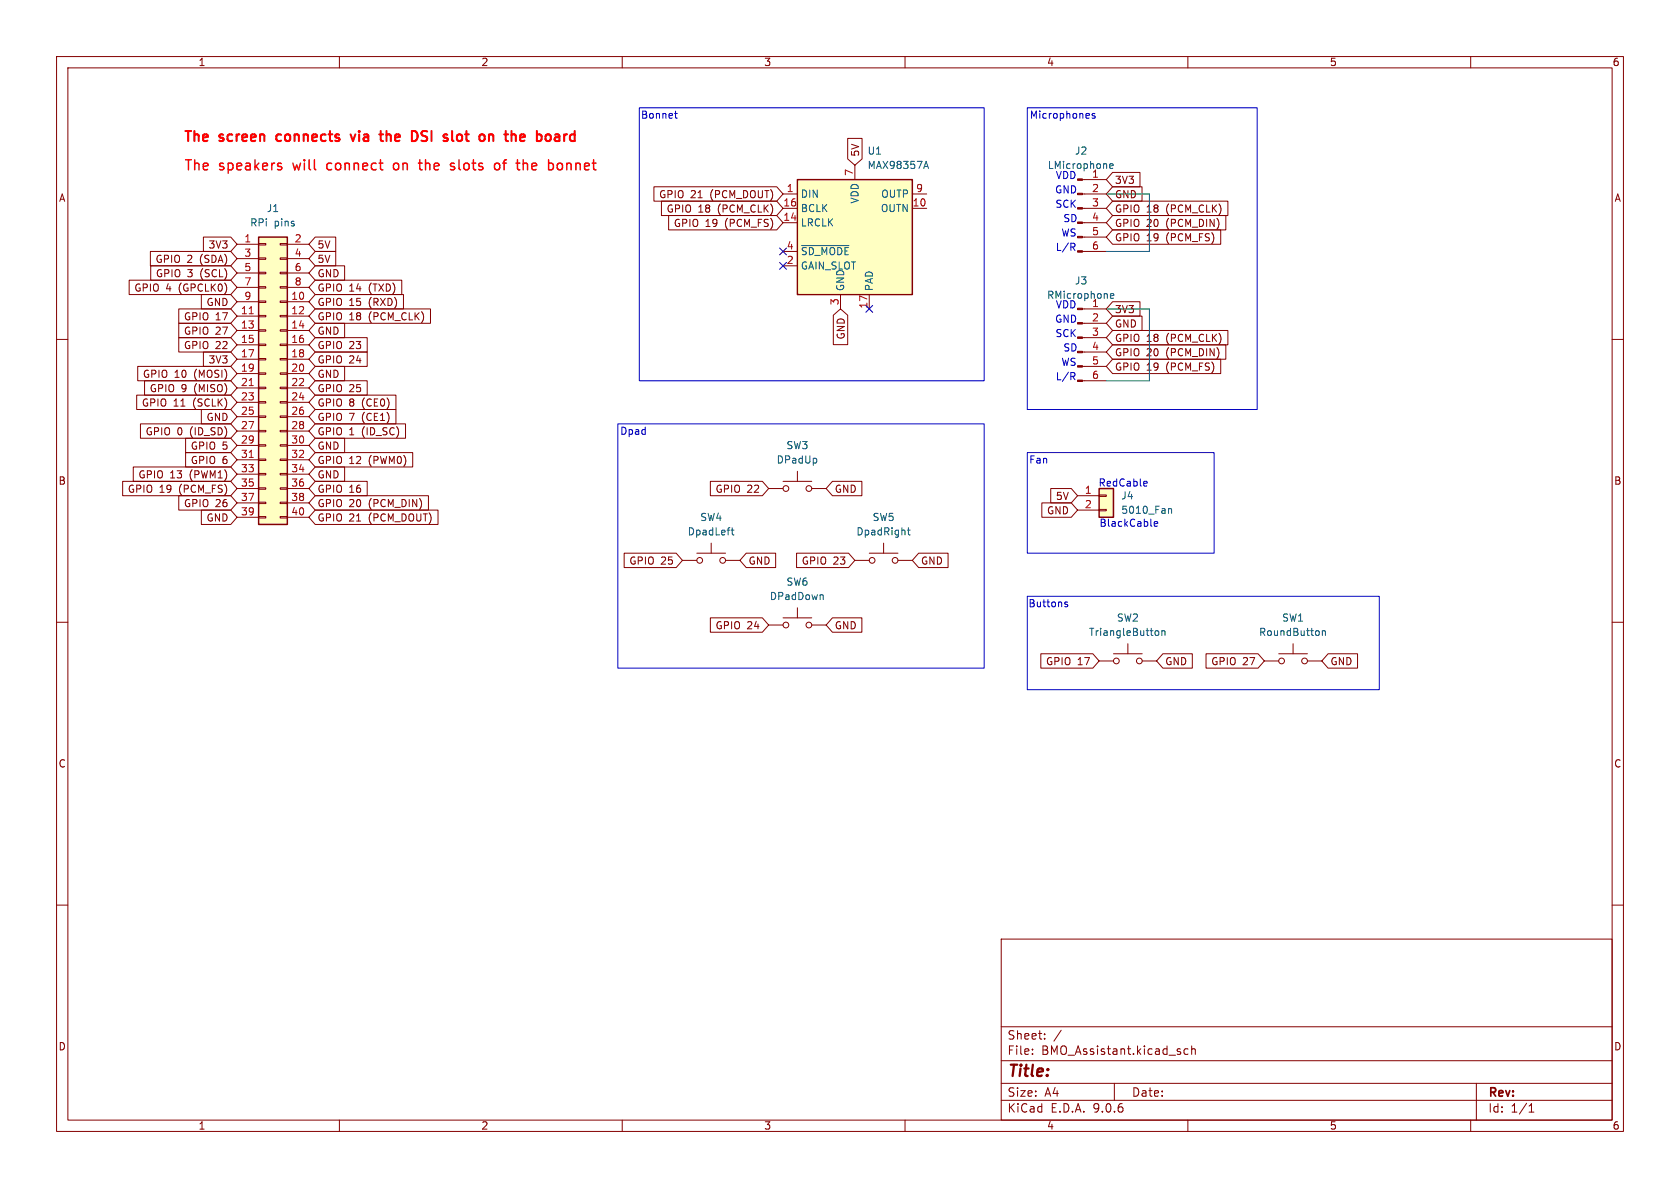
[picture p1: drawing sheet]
<svg xmlns="http://www.w3.org/2000/svg" width="297mm" height="210mm" viewBox="0 0 297 210" stroke-linecap="round" stroke-linejoin="round" font-family="sans-serif">
<g fill="none" stroke="#840000" stroke-width=".18">
<path d="M10 10h277v190h-277zM12 12h273v186h-273zM60 10v2M110 10v2M160 10v2M210 10v2M260 10v2M10 60h2M285 60h2M135.9 86.4h2.5M138.4 85.1h5.1M141 83.3v1.8"/>
<path d="M143.5 86.4h2.5M151.1 99.1h2.6M153.7 97.8h5M156.2 96v1.8M158.7 99.1h2.6M10 110h2M285 110h2M10 160h2M177 166h108v32h-108zM285 160h2M60 198v2M110 198v2"/>
<path d="M160 198v2M177 194.5h108M177 191.5h108M177 187.5h108M177 181.5h108M182.5 186.3v.1M182.5 185.5v.1M184.7 183.6v.1M184.7 182.8v.1M187.6 182.1l-1.3 2M197 191.5v3M210 198v2"/>
<path d="M210 185.5l-.4-.1-.3 .3v.4l.2 .2h.5M210.7 185.5l.2-.1 .3 .1 .1 .9M210.7 184.9v1.5M260 198v2M261 191.5v6.5M270.3 196.6h.9M270.3 195.5l.4-.4v1.5"/>
<circle cx="138.9" cy="86.4" r=".51"/>
<circle cx="143" cy="86.4" r=".51"/>
<circle cx="154.2" cy="99.1" r=".51"/>
<circle cx="158.2" cy="99.1" r=".51"/>
</g>
<path d="M160.4 93.7h.5M160.6 93.3v1.1l.3 .2" fill="none" stroke="#006464" stroke-width=".18"/>
<path d="M141 31.8h20.3v20.3h-20.3z" fill="#ffffc2"/>
<path d="M141 31.8h20.3v20.3h-20.3z" fill="none" stroke="#840000" stroke-width=".25"/>
<g fill="none" stroke="#840000" stroke-width=".18">
<path d="M138.4 34.3h2.6M138.4 36.8h2.6M138.4 39.4h2.6M151.1 29.2v2.6M161.3 34.3h2.5M161.3 36.8h2.5M138.4 44.5h2.6M138.4 47h2.6M148.6 52.1v2.5M153.7 52.1v2.5M135.9 110.5h2.5M138.4 109.2h5.1"/>
<path d="M141 107.4v1.8M143.5 110.5h2.5M194.3 116.8h2.5M196.8 115.6h5.1M199.4 113.8v1.8M201.9 116.8h2.6M223.5 116.8h2.6M226.1 115.6h5M228.6 113.8v1.8M231.1 116.8h2.6"/>
<circle cx="138.9" cy="110.5" r=".51"/>
<circle cx="143" cy="110.5" r=".51"/>
<circle cx="197.4" cy="116.8" r=".51"/>
<circle cx="201.4" cy="116.8" r=".51"/>
<circle cx="226.6" cy="116.8" r=".51"/>
<circle cx="230.6" cy="116.8" r=".51"/>
</g>
<path d="M163.4 29.4h.6M163.7 28.5l.4 1.3M141.7 43.4h8.4M145.4 105.1l.1 .2v.7M204.3 111.6l.3-.1 .3 .2-.2 .6h-.4M205.4 111.6l.2-.1 .3 .1 .1 .7M205.4 111.5v.8M233.8 111.6l.2-.1 .3 .1v.7M233.8 111.5v.8" fill="none" stroke="#006464" stroke-width=".18"/>
<path d="M45.7 41.9h5.1v50.8h-5.1z" fill="#ffffc2"/>
<path d="M45.7 41.9h5.1v50.8h-5.1z" fill="none" stroke="#840000" stroke-width=".25"/>
<g fill="none" stroke="#840000" stroke-width=".18">
<path d="M191.4 31.8h4.2M191.4 34.3h4.2M191.4 36.8h4.2M191.4 39.4h4.2M41.9 43.2h3.8M41.9 45.7h3.8M41.9 48.3h3.8M41.9 50.8h3.8M41.9 53.3h3.8M41.9 55.9h3.8M41.9 58.4h3.8M45.7 43.1h1.3v.2h-1.3z"/>
<path d="M45.7 45.6h1.3v.2h-1.3zM45.7 48.1h1.3v.3h-1.3zM45.7 50.7h1.3v.2h-1.3zM45.7 53.2h1.3v.3h-1.3zM45.7 55.8h1.3v.2h-1.3zM45.7 58.3h1.3v.2h-1.3zM49.5 43.1h1.3v.2h-1.3zM49.5 45.6h1.3v.2h-1.3zM49.5 48.1h1.3v.3h-1.3zM49.5 50.7h1.3v.2h-1.3zM49.5 53.2h1.3v.3h-1.3zM49.5 55.8h1.3v.2h-1.3z"/>
<path d="M49.5 58.3h1.3v.2h-1.3zM50.8 43.2h3.8M50.8 45.7h3.8M50.8 48.3h3.8M50.8 50.8h3.8M50.8 53.3h3.8M50.8 55.9h3.8M50.8 58.4h3.8M191.4 54.6h4.2M191.4 57.2h4.2M191.4 59.7h4.2M191.4 41.9h4.2"/>
<path d="M191.4 44.5h4.2M41.9 61h3.8M41.9 63.5h3.8M41.9 66h3.8M41.9 68.6h3.8M41.9 71.1h3.8M41.9 73.7h3.8M41.9 76.2h3.8M41.9 78.7h3.8M45.7 60.8h1.3v.3h-1.3zM45.7 63.4h1.3v.2h-1.3zM45.7 65.9h1.3v.3h-1.3z"/>
<path d="M45.7 68.5h1.3v.2h-1.3zM45.7 71h1.3v.2h-1.3zM45.7 73.5h1.3v.3h-1.3zM45.7 76.1h1.3v.2h-1.3zM45.7 78.6h1.3v.3h-1.3zM49.5 60.8h1.3v.3h-1.3zM49.5 63.4h1.3v.2h-1.3zM49.5 65.9h1.3v.3h-1.3zM49.5 68.5h1.3v.2h-1.3zM49.5 71h1.3v.2h-1.3zM49.5 73.5h1.3v.3h-1.3zM49.5 76.1h1.3v.2h-1.3z"/>
<path d="M49.5 78.6h1.3v.3h-1.3zM50.8 61h3.8M50.8 63.5h3.8M50.8 66h3.8M50.8 68.6h3.8M50.8 71.1h3.8M50.8 73.7h3.8M50.8 76.2h3.8M50.8 78.7h3.8M191.4 62.2h4.2M191.4 64.8h4.2M191.4 67.3h4.2"/>
<path d="M41.9 81.3h3.8M41.9 83.8h3.8M41.9 86.4h3.8M41.9 88.9h3.8M41.9 91.4h3.8M45.7 81.2h1.3v.2h-1.3zM45.7 83.7h1.3v.2h-1.3zM45.7 86.2h1.3v.3h-1.3zM45.7 88.8h1.3v.2h-1.3zM45.7 91.3h1.3v.3h-1.3zM49.5 81.2h1.3v.2h-1.3zM49.5 83.7h1.3v.2h-1.3z"/>
<path d="M49.5 86.2h1.3v.3h-1.3zM49.5 88.8h1.3v.2h-1.3zM49.5 91.3h1.3v.3h-1.3zM50.8 81.3h3.8M50.8 83.8h3.8M50.8 86.4h3.8M50.8 88.9h3.8M50.8 91.4h3.8M120.6 99.1h2.6M123.2 97.8h5.1M125.7 96v1.8M128.3 99.1h2.5"/>
<circle cx="123.7" cy="99.1" r=".51"/>
<circle cx="127.8" cy="99.1" r=".51"/>
</g>
<path d="M44.1 55.5h.7M44.1 68.2h.7M44.1 80.9h.7" fill="none" stroke="#a90000" stroke-width=".18"/>
<g fill="#840000" stroke="#840000" stroke-width=".18">
<path d="M190.5 54.5h.9v.2h-.9z"/>
<path d="M190.5 57h.9v.3h-.9z"/>
<path d="M190.5 59.6h.9v.2h-.9z"/>
<path d="M190.5 62.1h.9v.3h-.9z"/>
<path d="M190.5 64.6h.9v.3h-.9z"/>
<path d="M190.5 67.2h.9v.2h-.9z"/>
<path d="M190.5 31.6h.9v.3h-.9z"/>
<path d="M190.5 34.2h.9v.2h-.9z"/>
<path d="M190.5 36.7h.9v.3h-.9z"/>
<path d="M190.5 39.2h.9v.3h-.9z"/>
<path d="M190.5 41.8h.9v.2h-.9z"/>
<path d="M190.5 44.3h.9v.3h-.9z"/>
</g>
<path d="M196.2 29.4l.6-.2-.1-.2-.3-.1-.2 .2v.6h.5M196.3 52.3l.6-.1-.1-.2-.3-.1-.2 .2 .1 .6h.4M129.3 93.7h.5M129.4 93.3v1.1l.4 .2" fill="none" stroke="#006464" stroke-width=".18"/>
<path d="M194.3 86.4h2.5v5h-2.5z" fill="#ffffc2"/>
<path d="M194.3 86.4h2.5v5h-2.5z" fill="none" stroke="#840000" stroke-width=".25"/>
<g fill="none" stroke="#840000" stroke-width=".18">
<path d="M115.6 33h21.7l1.1 1.3-1.1 1.3h-21.7zM116.9 35.6h20.4l1.1 1.2-1.1 1.3h-20.4zM118.2 38.1h19.1l1.1 1.3-1.1 1.2h-19.1zM149.9 24.5h2.5v3.6l-1.3 1.1-1.2-1.1zM196.7 30.5h4.8v2.5h-4.8l-1.1-1.2zM196.7 33h5.2v2.6h-5.2l-1.1-1.3zM196.7 35.6h20.4v2.5h-20.4l-1.1-1.3zM196.7 38.1h20v2.5h-20l-1.1-1.2zM22.8 49.5h18l1.1 1.3-1.1 1.3h-18zM26.6 44.4h14.2l1.1 1.3-1.1 1.3h-14.2zM26.6 47h14.2l1.1 1.3-1.1 1.2h-14.2zM31.6 59.7h9.2l1.1 1.3-1.1 1.2h-9.2z"/>
<path d="M31.6 57.1h9.2l1.1 1.3-1.1 1.3h-9.2zM31.6 54.6h9.2l1.1 1.3-1.1 1.3h-9.2zM35.6 52.1h5.2l1.1 1.2-1.1 1.3h-5.2zM36 41.9h4.8l1.1 1.3-1.1 1.3h-4.8zM55.7 54.6h20.4v2.6h-20.4l-1.1-1.3zM55.7 52.1h15.6v2.5h-15.6l-1.1-1.3zM55.7 57.1h5.2v2.6h-5.2l-1.1-1.3zM55.7 59.7h9.2v2.5h-9.2l-1.1-1.2zM55.7 49.5h15.3v2.6h-15.3l-1.1-1.3zM55.7 47h5.2v2.5h-5.2l-1.1-1.2zM55.7 41.9h3.7v2.6h-3.7l-1.1-1.3zM55.7 44.4h3.7v2.6h-3.7l-1.1-1.3z"/>
<path d="M147.3 55.7l1.3-1.1 1.3 1.1v5.2h-2.6zM196.7 40.6h19.1v2.6h-19.1l-1.1-1.3zM196.7 58.4h20.4v2.6h-20.4l-1.1-1.3zM196.7 55.9h5.2v2.5h-5.2l-1.1-1.2zM196.7 53.3h4.8v2.6h-4.8l-1.1-1.3zM24.2 69.8h16.6l1.1 1.3-1.1 1.3h-16.6zM24.3 64.8h16.5l1.1 1.2-1.1 1.3h-16.5zM24.8 74.9h16l1.1 1.3-1.1 1.3h-16zM25.6 67.3h15.2l1.1 1.3-1.1 1.3h-15.2zM32.8 77.5h8l1.1 1.2-1.1 1.3h-8zM35.6 72.4h5.2l1.1 1.3-1.1 1.2h-5.2zM36 62.2h4.8l1.1 1.3-1.1 1.3h-4.8z"/>
<path d="M55.7 62.2h9.2v2.6h-9.2l-1.1-1.3zM55.7 64.8h5.2v2.5h-5.2l-1.1-1.3zM55.7 69.8h14.3v2.6h-14.3l-1.1-1.3zM55.7 67.3h9.2v2.6h-9.2l-1.1-1.3zM55.7 77.5h5.2v2.5h-5.2l-1.1-1.3zM55.7 72.4h14.3v2.5h-14.3l-1.1-1.2zM55.7 74.9h16v2.6h-16l-1.1-1.3zM196.7 63.5h19.1v2.5h-19.1l-1.1-1.2zM196.7 61h20v2.5h-20l-1.1-1.3zM21.7 85.1h19.1l1.1 1.3-1.1 1.2h-19.1zM23.6 82.5h17.2l1.1 1.3-1.1 1.3h-17.2zM31.6 87.6h9.2l1.1 1.3-1.1 1.3h-9.2z"/>
<path d="M32.8 80h8l1.1 1.3-1.1 1.3h-8zM35.6 90.2h5.2l1.1 1.2-1.1 1.3h-5.2zM55.7 87.6h20v2.6h-20l-1.1-1.3zM55.7 80h17.3v2.6h-17.3l-1.1-1.3zM55.7 90.2h21.7v2.5h-21.7l-1.1-1.3zM55.7 85.1h9.2v2.5h-9.2l-1.1-1.2zM55.7 82.5h5.2v2.6h-5.2l-1.1-1.3zM110.3 97.8h9.2l1.1 1.3-1.1 1.2h-9.2zM125.6 85.1h9.2l1.1 1.3-1.1 1.2h-9.2zM131.9 97.8h5.2v2.5h-5.2l-1.1-1.2zM140.8 97.8h9.2l1.1 1.3-1.1 1.2h-9.2zM147.2 85.1h5.2v2.5h-5.2l-1.2-1.2z"/>
<path d="M162.4 97.8h5.2v2.5h-5.2l-1.1-1.2zM184.2 88.9h5.2l1.1 1.3-1.1 1.2h-5.2zM185.8 86.4h3.6l1.1 1.2-1.1 1.3h-3.6zM190.5 87.6h3.8M190.5 90.2h3.8M194.3 87.5h1.3v.3h-1.3zM194.3 90h1.3v.3h-1.3zM125.6 109.2h9.2l1.1 1.3-1.1 1.3h-9.2zM147.2 109.2h5.2v2.6h-5.2l-1.2-1.3zM184 115.6h9.2l1.1 1.2-1.1 1.3h-9.2zM205.6 115.6h5.2v2.5h-5.2l-1.1-1.3zM213.2 115.6h9.2l1.1 1.2-1.1 1.3h-9.2z"/>
<path d="M234.8 115.6h5.2v2.5h-5.2l-1.1-1.3z"/>
</g>
<path d="M206.6 90l.2-.1 .3 .1v.7" fill="none" stroke="#006464" stroke-width=".18"/>
<path d="M195.6 34.3h7.6v10.2h-7.6M195.6 54.6h7.6v12.7h-7.6" fill="none" stroke="#009600" stroke-width=".18"/>
<path d="M137.8 43.8l1.2 1.3M137.8 46.4l1.2 1.2M139 43.8l-1.2 1.3M139 46.4l-1.2 1.2M153.1 54l1.2 1.2M154.3 54l-1.2 1.2" fill="none" stroke="#000084" stroke-width=".18"/>
<g fill="none" stroke="#0000c2" stroke-width=".18">
<path d="M113 19.1h61v48.2h-61zM119.4 19.6v1.1l.3 .2M181.6 19.1h40.6v53.3h-40.6zM119.2 20.1h.5M193.6 20.1h-.3l-.2 .1v.2l.5 .1v.3h-.5M189.6 43.7l.4 .6M189.8 43l.2 .2v.3l-.2 .2M109.2 74.9h64.8v43.2h-64.8zM189.6 66.5l.4 .6M189.8 65.9l.2 .2v.3l-.2 .1M181.6 80h33v17.8h-33zM202.4 85.1h.3l.1 .3-.6 .1"/>
<path d="M202.7 85.9h-.3M204.1 92.6l.6-.1-.1-.2-.4-.1-.1 .2v.6h.5M181.6 105.4h62.2v16.5h-62.2zM188.2 106.7l.6 .3-.2 .3-.4-.1M188.7 106.5l-.3-.1-.2 .2"/>
</g>
<g fill="none" stroke="#f00" stroke-width=".36">
<path d="M62 23.8l.4 1.1 .4-1.1M68.3 23.2v1.7M68.6 23.8l-.3 .1M74.5 24.9h.7M75.3 23.2h-.6l-.2 .5a.65 .65 0 0 0 .7 .4M81.4 23.8a.48 .48 0 0 0-.6 .3v.5a.48 .48 0 0 0 .6 .3M87.1 23.8l.1 1.1M89.4 23.2v1.5M90.4 23.2v1.7M92.7 23.8l.1 .4-.9 .1M98.8 23.8l.1 1.1M98.9 24.9h-.2"/>
<path d="M98.9 24.2l-.2 .1M99.7 23.8v1.1M99.8 23.9l-.1 .2"/>
</g>
<path d="M69.9 28.8l-.3 .4v.5l.3 .3M74 28.8h.6M74.2 28.2v1.6M74.3 29.9l.3 .1M79.9 28.8l.4 .1M79.9 29.4l.4 .1 .1 .3-.3 .2h-.3M88 28.8l.3 .4v.5l-.3 .3M88.9 28.8h.6M92.8 28.8h.2l.3 .3v.9M98.6 29a.48 .48 0 0 1 .8 0M98.6 29.9a.48 .48 0 0 0 .8 0" fill="none" stroke="#f00" stroke-width=".25"/>
<text font-size="2.8" fill="#840000" x="178" y="190.9">Title:</text>
<g font-size="2.5" fill="#f00">
<text x="32.2" y="25.6">The</text>
<text x="38.8" y="25.6">screen</text>
<text x="49.6" y="25.6">connects</text>
<text x="63.5" y="25.6">via</text>
<text x="69.4" y="25.6">the</text>
<text x="75.6" y="25.6">DSI</text>
<text x="82" y="25.6">slot</text>
<text x="89" y="25.6">on</text>
<text x="94.3" y="25.6">the</text>
<text x="100.5" y="25.6">board</text>
<text x="32.4" y="30.5">The</text>
<text x="38.7" y="30.5">speakers</text>
<text x="52.1" y="30.5">will</text>
<text x="58.5" y="30.5">connect</text>
<text x="70.6" y="30.5">on</text>
<text x="75.6" y="30.5">the</text>
<text x="81.5" y="30.5">slots</text>
<text x="89.7" y="30.5">of</text>
<text x="94.1" y="30.5">the</text>
<text x="100" y="30.5">bonnet</text>
</g>
<g font-size="2.1" fill="#840000">
<text x="178" y="184">Sheet:</text>
<text x="178" y="186.7">File:</text>
<text x="184.1" y="186.7">BMO_Assistant.kicad_sch</text>
<text x="178" y="196.9">KiCad</text>
<text x="178" y="194.1">Size:</text>
<text x="184.7" y="194.1">A4</text>
<text x="185.7" y="196.9">E.D.A.</text>
<text x="193.3" y="196.9">9.0.6</text>
<text x="200" y="194.1">Date:</text>
<text x="263" y="194.3">Rev:</text>
<text x="263" y="196.9">Id:</text>
<text x="267.1" y="196.9">1/1</text>
</g>
<g font-size="1.8" fill="#840000">
<text x="35" y="11.9">1</text>
<text x="85" y="11.9">2</text>
<text x="135" y="11.9">3</text>
<text x="185" y="11.9">4</text>
<text x="235" y="11.9">5</text>
<text x="285" y="11.9">6</text>
<text x="152.1" y="27.8" transform="rotate(-90 152.1 27.8)">5V</text>
<text x="10.3" y="35.9">A</text>
<text x="116.4" y="35.2">GPIO 21</text>
<text x="125.7" y="35.2">(PCM_DOUT)</text>
<text x="197" y="32.7">3V3</text>
<text x="197" y="35.2">GND</text>
<text x="285.3" y="35.9">A</text>
<text x="117.7" y="37.8">GPIO 18</text>
<text x="119" y="40.3">GPIO 19</text>
<text x="127" y="37.8">(PCM_CLK)</text>
<text x="128.3" y="40.3">(PCM_FS)</text>
<text x="197" y="37.8">GPIO 18</text>
<text x="197" y="40.3">GPIO 20</text>
<text x="206.2" y="37.8">(PCM_CLK)</text>
<text x="206.2" y="40.3">(PCM_DIN)</text>
<text x="27.4" y="46.7">GPIO 2</text>
<text x="35.4" y="46.7">(SDA)</text>
<text x="36.8" y="44.1">3V3</text>
<text x="56" y="44.1">5V</text>
<text x="56" y="46.7">5V</text>
<text x="197" y="42.9">GPIO 19</text>
<text x="206.2" y="42.9">(PCM_FS)</text>
<text x="23.6" y="51.8">GPIO 4</text>
<text x="27.5" y="49.2">GPIO 3</text>
<text x="31.7" y="51.8">(GPCLK0)</text>
<text x="35.5" y="49.2">(SCL)</text>
<text x="56" y="51.8">GPIO 14</text>
<text x="56" y="49.2">GND</text>
<text x="65.3" y="51.8">(TXD)</text>
<text x="32.4" y="59.4">GPIO 27</text>
<text x="32.4" y="56.8">GPIO 17</text>
<text x="36.4" y="54.3">GND</text>
<text x="56" y="56.8">GPIO 18</text>
<text x="56" y="54.3">GPIO 15</text>
<text x="56" y="59.4">GND</text>
<text x="65.3" y="56.8">(PCM_CLK)</text>
<text x="65.3" y="54.3">(RXD)</text>
<text x="197" y="58.1">GND</text>
<text x="197" y="55.6">3V3</text>
<text x="32.4" y="61.9">GPIO 22</text>
<text x="36.8" y="64.5">3V3</text>
<text x="56" y="64.5">GPIO 24</text>
<text x="56" y="61.9">GPIO 23</text>
<text x="149.5" y="60.1" transform="rotate(-90 149.5 60.1)">GND</text>
<text x="197" y="65.7">GPIO 19</text>
<text x="197" y="60.6">GPIO 18</text>
<text x="197" y="63.2">GPIO 20</text>
<text x="206.2" y="65.7">(PCM_FS)</text>
<text x="206.2" y="60.6">(PCM_CLK)</text>
<text x="206.2" y="63.2">(PCM_DIN)</text>
<text x="25.2" y="67">GPIO 10</text>
<text x="26.4" y="69.5">GPIO 9</text>
<text x="34.4" y="69.5">(MISO)</text>
<text x="34.4" y="67">(MOSI)</text>
<text x="56" y="67">GND</text>
<text x="56" y="69.5">GPIO 25</text>
<text x="25" y="72.1">GPIO 11</text>
<text x="25.6" y="77.2">GPIO 0</text>
<text x="33.7" y="77.2">(ID_SD)</text>
<text x="34.2" y="72.1">(SCLK)</text>
<text x="36.4" y="74.6">GND</text>
<text x="56" y="72.1">GPIO 8</text>
<text x="56" y="74.6">GPIO 7</text>
<text x="56" y="77.2">GPIO 1</text>
<text x="64.1" y="72.1">(CE0)</text>
<text x="64.1" y="74.6">(CE1)</text>
<text x="64.1" y="77.2">(ID_SC)</text>
<text x="33.6" y="82.2">GPIO 6</text>
<text x="33.6" y="79.7">GPIO 5</text>
<text x="56" y="79.7">GND</text>
<text x="56" y="82.2">GPIO 12</text>
<text x="65.3" y="82.2">(PWM0)</text>
<text x="10.3" y="85.9">B</text>
<text x="22.5" y="87.3">GPIO 19</text>
<text x="24.4" y="84.8">GPIO 13</text>
<text x="31.7" y="87.3">(PCM_FS)</text>
<text x="32.4" y="89.9">GPIO 26</text>
<text x="33.6" y="84.8">(PWM1)</text>
<text x="56" y="89.9">GPIO 20</text>
<text x="56" y="87.3">GPIO 16</text>
<text x="56" y="84.8">GND</text>
<text x="65.3" y="89.9">(PCM_DIN)</text>
<text x="126.4" y="87.3">GPIO 22</text>
<text x="147.5" y="87.3">GND</text>
<text x="186.6" y="88.6">5V</text>
<text x="285.3" y="85.9">B</text>
<text x="36.4" y="92.4">GND</text>
<text x="56" y="92.4">GPIO 21</text>
<text x="65.3" y="92.4">(PCM_DOUT)</text>
<text x="185" y="91.1">GND</text>
<text x="111.2" y="100">GPIO 25</text>
<text x="132.2" y="100">GND</text>
<text x="141.6" y="100">GPIO 23</text>
<text x="162.7" y="100">GND</text>
<text x="126.4" y="111.4">GPIO 24</text>
<text x="147.5" y="111.4">GND</text>
<text x="184.8" y="117.8">GPIO 17</text>
<text x="205.9" y="117.8">GND</text>
<text x="214" y="117.8">GPIO 27</text>
<text x="235.1" y="117.8">GND</text>
<text x="10.3" y="135.9">C</text>
<text x="285.3" y="135.9">C</text>
<text x="10.3" y="185.9">D</text>
<text x="285.3" y="185.9">D</text>
<text x="35" y="199.9">1</text>
<text x="85" y="199.9">2</text>
<text x="135" y="199.9">3</text>
<text x="185" y="199.9">4</text>
<text x="235" y="199.9">5</text>
<text x="285" y="199.9">6</text>
</g>
<g font-size="1.8" fill="#0000c2">
<text x="113.2" y="21.2">Bonnet</text>
<text x="182" y="21.2">Microphones</text>
<text x="186.4" y="34.4">GND</text>
<text x="186.6" y="31.9">VDD</text>
<text x="186.5" y="36.9">SCK</text>
<text x="187.9" y="39.5">SD</text>
<text x="186.6" y="44.6">L/R</text>
<text x="187.5" y="42">WS</text>
<text x="186.4" y="57.3">GND</text>
<text x="186.5" y="59.8">SCK</text>
<text x="186.6" y="54.7">VDD</text>
<text x="187.5" y="64.9">WS</text>
<text x="187.9" y="62.3">SD</text>
<text x="186.6" y="67.4">L/R</text>
<text x="109.5" y="77.1">Dpad</text>
<text x="181.8" y="82.1">Fan</text>
<text x="194.1" y="86.2">RedCable</text>
<text x="194.3" y="93.3">BlackCable</text>
<text x="198.1" y="91">5010_Fan</text>
<text x="181.7" y="107.6">Buttons</text>
</g>
<g font-size="1.8" fill="#006464">
<text x="153.3" y="27.5">U1</text>
<text x="189.9" y="27.5">J2</text>
<text x="141.5" y="35.2">DIN</text>
<text x="153.3" y="30.1">MAX98357A</text>
<text x="155.7" y="35.2">OUTP</text>
<text x="185.1" y="30.1">LMicrophone</text>
<text x="193" y="31.5">1</text>
<text x="44.1" y="40.2">RPi</text>
<text x="47.1" y="37.7">J1</text>
<text x="48.5" y="40.2">pins</text>
<text x="141.5" y="37.7">BCLK</text>
<text x="141.5" y="40.2">LRCLK</text>
<text x="152" y="36.1" transform="rotate(-90 152 36.1)">VDD</text>
<text x="155.6" y="37.7">OUTN</text>
<text x="141.5" y="45.3">~{SD_MODE}</text>
<text x="141.5" y="47.9">GAIN_SLOT</text>
<text x="149.5" y="51.6" transform="rotate(-90 149.5 51.6)">GND</text>
<text x="154.5" y="51.6" transform="rotate(-90 154.5 51.6)">PAD</text>
<text x="185" y="53">RMicrophone</text>
<text x="189.9" y="50.5">J3</text>
<text x="193" y="54.4">1</text>
<text x="137.2" y="82.1">DPadUp</text>
<text x="138.9" y="79.6">SW3</text>
<text x="198.1" y="88.5">J4</text>
<text x="121.5" y="94.8">DpadLeft</text>
<text x="123.7" y="92.3">SW4</text>
<text x="151.3" y="94.8">DpadRight</text>
<text x="154.2" y="92.3">SW5</text>
<text x="136" y="106.3">DPadDown</text>
<text x="138.9" y="103.7">SW6</text>
<text x="192.4" y="112.6">TriangleButton</text>
<text x="197.4" y="110.1">SW2</text>
<text x="222.5" y="112.6">RoundButton</text>
<text x="226.6" y="110.1">SW1</text>
</g>
<g font-size="1.8" fill="#a90000">
<text x="139" y="34">1</text>
<text x="150.9" y="31.2" transform="rotate(-90 150.9 31.2)">7</text>
<text x="161.9" y="34">9</text>
<text x="193" y="34">2</text>
<text x="138.4" y="36.6">16</text>
<text x="138.4" y="39.1">14</text>
<text x="161.2" y="36.6">10</text>
<text x="193" y="36.6">3</text>
<text x="193" y="39.1">4</text>
<text x="193" y="41.7">5</text>
<text x="43.1" y="42.9">1</text>
<text x="43.1" y="45.5">3</text>
<text x="52" y="42.9">2</text>
<text x="52" y="45.5">4</text>
<text x="139" y="44.2">4</text>
<text x="139" y="46.7">2</text>
<text x="193" y="44.2">6</text>
<text x="43.1" y="48">5</text>
<text x="43.1" y="50.5">7</text>
<text x="43.1" y="53.1">9</text>
<text x="51.4" y="53.1">10</text>
<text x="52" y="48">6</text>
<text x="52" y="50.5">8</text>
<text x="42.5" y="55.6">11</text>
<text x="42.5" y="58.2">13</text>
<text x="51.4" y="55.6">12</text>
<text x="51.4" y="58.2">14</text>
<text x="148.3" y="54" transform="rotate(-90 148.3 54)">3</text>
<text x="153.4" y="54.7" transform="rotate(-90 153.4 54.7)">17</text>
<text x="193" y="56.9">2</text>
<text x="193" y="59.4">3</text>
<text x="42.5" y="60.7">15</text>
<text x="42.5" y="63.2">17</text>
<text x="42.5" y="65.8">19</text>
<text x="51.4" y="60.7">16</text>
<text x="51.4" y="63.2">18</text>
<text x="51.4" y="65.8">20</text>
<text x="193" y="62">4</text>
<text x="193" y="64.5">5</text>
<text x="42.5" y="68.3">21</text>
<text x="42.5" y="70.9">23</text>
<text x="51.4" y="68.3">22</text>
<text x="51.4" y="70.9">24</text>
<text x="193" y="67.1">6</text>
<text x="42.5" y="73.4">25</text>
<text x="42.5" y="75.9">27</text>
<text x="51.4" y="73.4">26</text>
<text x="51.4" y="75.9">28</text>
<text x="42.5" y="78.5">29</text>
<text x="42.5" y="81">31</text>
<text x="42.5" y="83.6">33</text>
<text x="51.4" y="78.5">30</text>
<text x="51.4" y="81">32</text>
<text x="51.4" y="83.6">34</text>
<text x="42.5" y="86.1">35</text>
<text x="42.5" y="88.6">37</text>
<text x="51.4" y="86.1">36</text>
<text x="51.4" y="88.6">38</text>
<text x="191.7" y="87.4">1</text>
<text x="191.7" y="89.9">2</text>
<text x="42.5" y="91.2">39</text>
<text x="51.4" y="91.2">40</text>
</g>
</svg>
